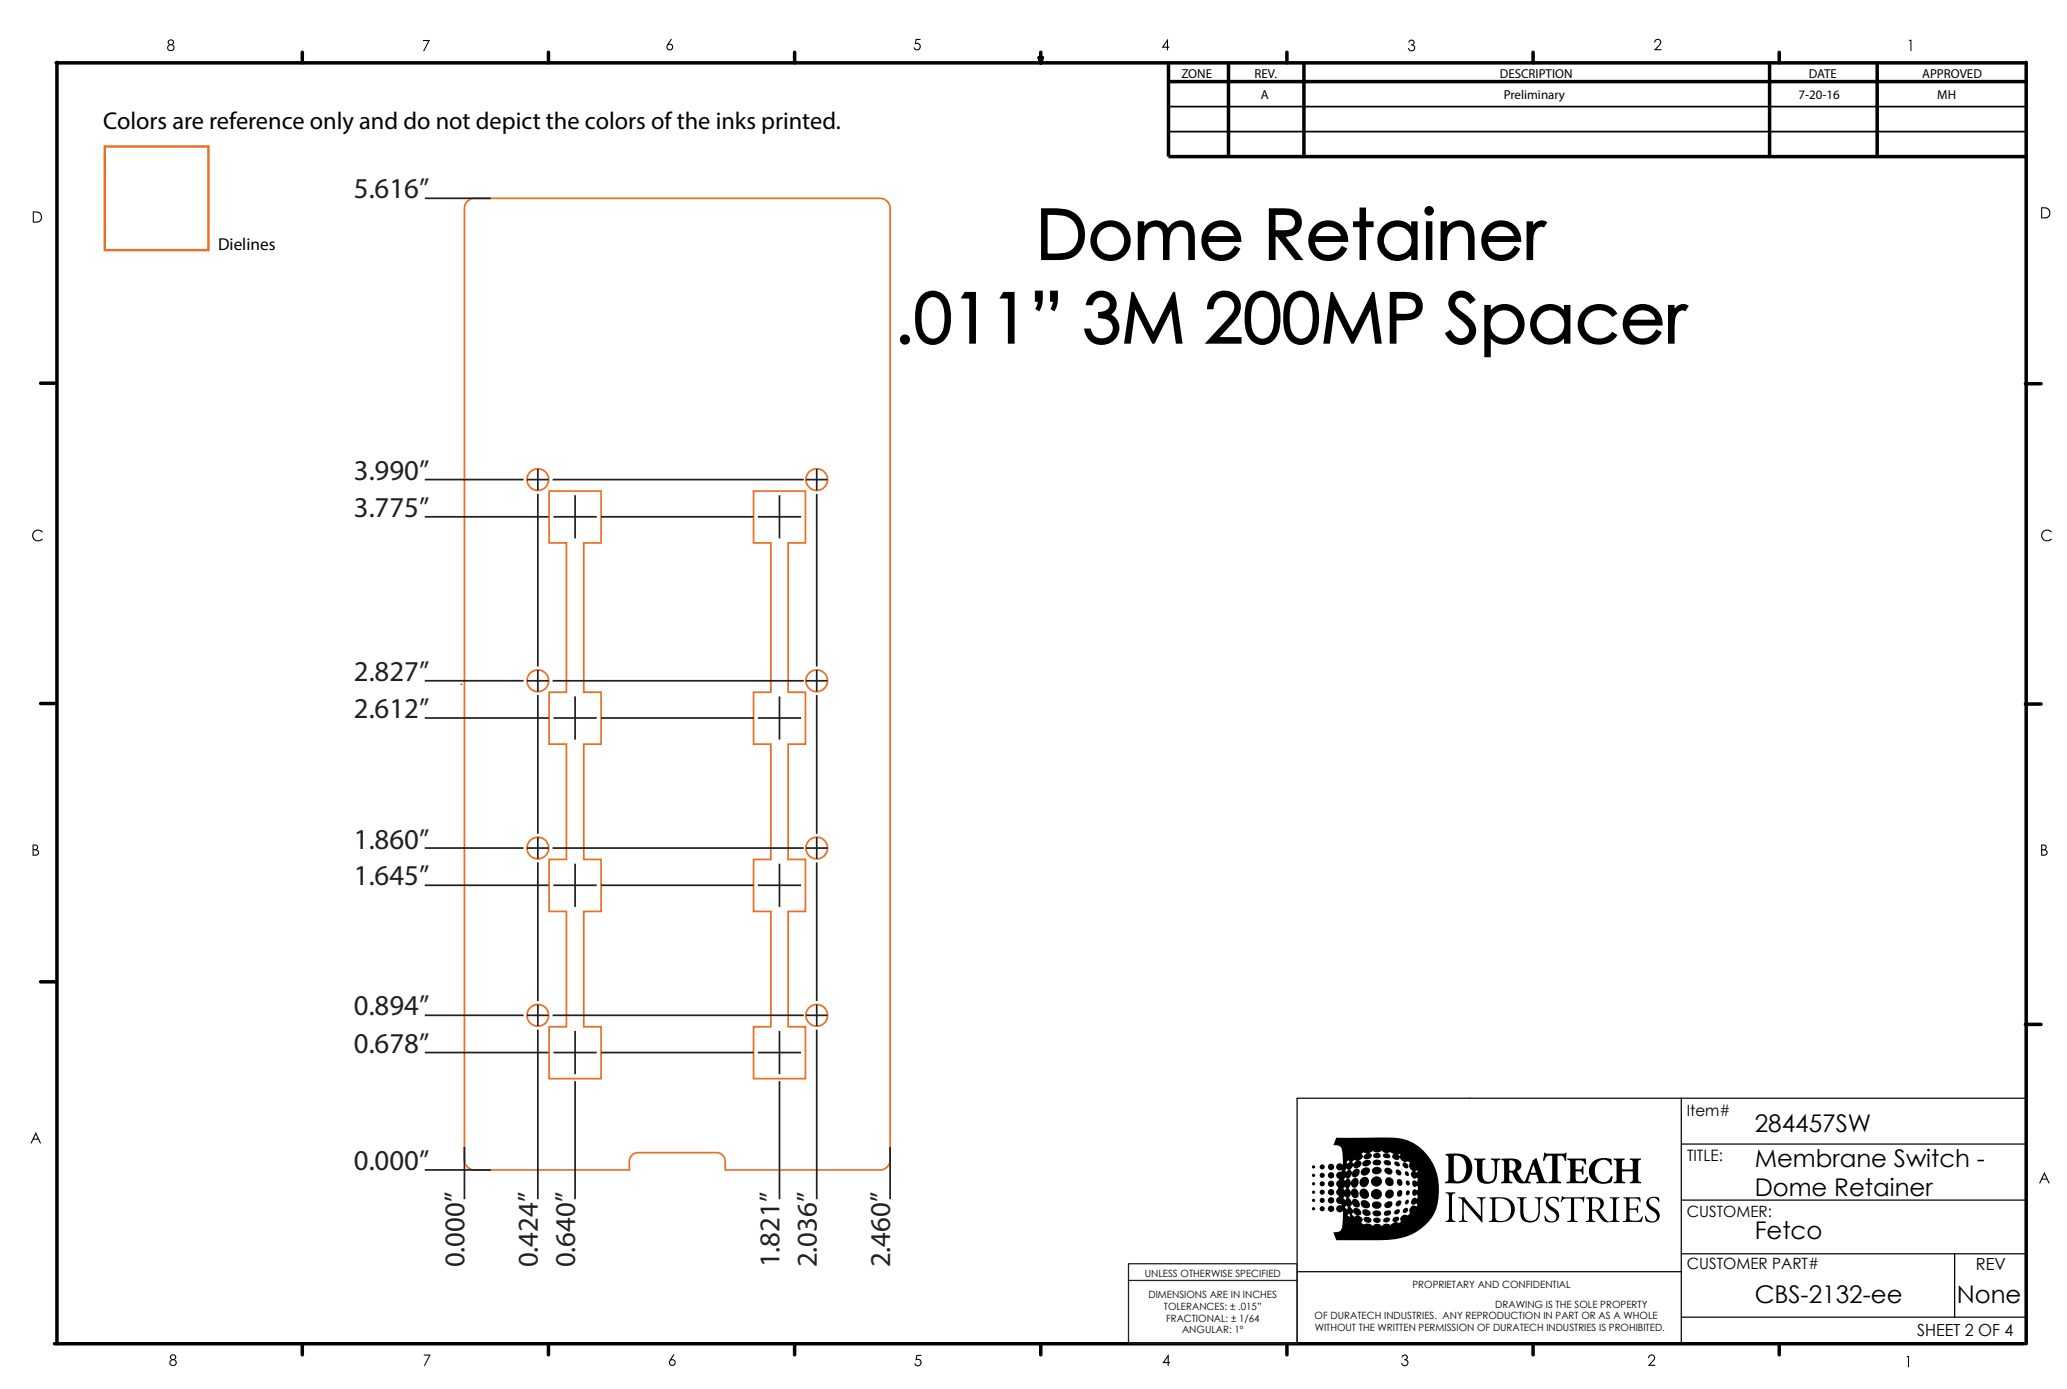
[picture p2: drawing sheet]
<svg xmlns="http://www.w3.org/2000/svg" width="303mm" height="204mm" viewBox="0 0 303 204" stroke-linecap="round" stroke-linejoin="round" font-family="sans-serif">
<!-- layer: Print -->
<path d="M15.4 21.5h15.2v15.2h-15.2z" fill="none" stroke="#ec6e23" stroke-width=".35"/>
<g fill="none" stroke="#000" stroke-width=".25">
<path d="M152.9 30.7h1.6a4.5 4.5 0 0 1 3.8 1.2 3.9 3.9 0 0 1-.9 5.7l-.7 .3a14 14 0 0 1-3.8 .1zM153.6 31.4a5.8 5.8 0 0 1 3.8 .7 2.97 2.97 0 0 1 .8 3.5 2.97 2.97 0 0 1-3.1 1.7l-1.5 .1zM167.1 32.6h.7v1a1.95 1.95 0 0 1 1.9-1.1 1.95 1.95 0 0 1 1.7 1.3 1.96 1.96 0 0 1 1.9-1.3 1.96 1.96 0 0 1 1.8 1.3l.1 .8 .1 3.4h-.8v-2.9a1.58 1.58 0 0 0-.7-1.9 1.7 1.7 0 0 0-2.2 1.7l-.1 3.1h-.7v-3.2a1.39 1.39 0 0 0-.8-1.6 1.39 1.39 0 0 0-1.7 .6l-.3 .4-.1 .7-.1 3.1h-.7zM177.4 33.1a2.8 2.8 0 0 1 3.1-.4 2.8 2.8 0 0 1 1.6 2.7h-4.9a2.15 2.15 0 0 0 1.7 2.1 2.15 2.15 0 0 0 2.4-1.3l.6 .4a2.88 2.88 0 0 1-4.4 1 2.88 2.88 0 0 1-.1-4.5zM177.9 33.7a2.09 2.09 0 0 1 3.4 1.1h-4l.2-.7zM186.4 30.7h2a2.12 2.12 0 0 1 2.5 1.6 1.94 1.94 0 0 1-2 2.3h-.5l2.7 3.4h-.9l-2.7-3.4h-.4v3.4h-.7zM187.1 31.4h1.3a1.47 1.47 0 0 1 1.8 1 1.29 1.29 0 0 1-1.5 1.5h-1.6zM193.1 33.1a2.8 2.8 0 0 1 3.1-.4 2.8 2.8 0 0 1 1.6 2.7h-4.9a2.15 2.15 0 0 0 1.7 2.1 2.15 2.15 0 0 0 2.4-1.3l.6 .4a2.88 2.88 0 0 1-4.4 1 2.88 2.88 0 0 1-.1-4.5zM193.6 33.7a2.09 2.09 0 0 1 3.4 1.1h-4.1l.3-.7zM199.7 30.6h.7v2h1.1v.6h-1.1v4.8h-.7v-4.8h-1v-.6h1zM203.1 33.3a2.68 2.68 0 0 1 4.2 .3v-1h.6v5.4h-.6v-.9a2.82 2.82 0 0 1-4.2 .3 2.82 2.82 0 0 1 0-4.1zM209.4 32.6h.7v5.4h-.7z"/>
<path d="M211.6 32.6h.7v1a2.14 2.14 0 0 1 2.4-1.1 2.14 2.14 0 0 1 1.6 2.2v3.3h-.7v-2.5a2.15 2.15 0 0 0-.8-2.3 1.99 1.99 0 0 0-2.5 2.4v2.4h-.7zM218.5 33.1a2.8 2.8 0 0 1 3.1-.4 2.8 2.8 0 0 1 1.6 2.7h-4.9a2.15 2.15 0 0 0 1.7 2.1 2.15 2.15 0 0 0 2.4-1.3l.6 .4a2.88 2.88 0 0 1-4.4 1 2.88 2.88 0 0 1-.1-4.5zM219 33.7a2.09 2.09 0 0 1 3.4 1.1h-4.1l.3-.7zM224.2 32.6h.7v.8a1.49 1.49 0 0 1 2-.7l-.3 .5a1.28 1.28 0 0 0-1.6 1.4l-.1 3.4h-.7zM135.4 43.4a2.31 2.31 0 0 1 3.8 1.4 6.6 6.6 0 0 1-.5 4.8 2.27 2.27 0 0 1-2.4 .8 2.27 2.27 0 0 1-1.7-1.8 7.6 7.6 0 0 1 .3-4.6zM135.8 44a1.57 1.57 0 0 1 1.6-.4 1.57 1.57 0 0 1 1.1 1.3 5.7 5.7 0 0 1-.5 4.4 1.62 1.62 0 0 1-1.7 .4 1.62 1.62 0 0 1-1-1.4 6.7 6.7 0 0 1 .3-4.1zM141.7 43h1.4v7.3h-.7v-6.6h-1.2zM147.3 43h1.5v7.3h-.7v-6.6h-1.2zM152 42.8h.9a4.5 4.5 0 0 1-.4 2.7l-.4-.2 .4-1.1h-.5zM154.2 42.8h1a4.5 4.5 0 0 1-.5 2.7l-.4-.2 .4-1.1h-.5zM160.3 43.3a2.08 2.08 0 0 1 2.3-.3 2.08 2.08 0 0 1 1.1 2.1 1.76 1.76 0 0 1-.9 1.1 2.27 2.27 0 0 1 1.3 2.6 2.27 2.27 0 0 1-2.4 1.7 2.34 2.34 0 0 1-2.4-2.1h.7a1.74 1.74 0 0 0 1.9 1.4 1.74 1.74 0 0 0 1.5-1.9 1.84 1.84 0 0 0-2.1-1.3v-.7a1.49 1.49 0 0 0 1.7-1.2 1.39 1.39 0 0 0-1.4-1.2 1.39 1.39 0 0 0-1.3 1.2h-.8a2.48 2.48 0 0 1 .8-1.4zM166.2 43h.1l3 6 3-6h.1l1 7.3h-.7l-.7-5.2-2.6 5.2h-.2l-2.6-5.3-.8 5.3h-.7z"/>
<path d="M178 43.5a2.31 2.31 0 0 1 3.3-.1 2.31 2.31 0 0 1 .1 3.3l-2.7 2.9h3.4v.7h-5l3.2-3.4a2.24 2.24 0 0 0 .9-2.5 1.68 1.68 0 0 0-2-.9 1.68 1.68 0 0 0-1.2 1.8h-.7a2.55 2.55 0 0 1 .7-1.8zM183.7 43.4a2.31 2.31 0 0 1 3.9 1.4 6.6 6.6 0 0 1-.5 4.8 2.27 2.27 0 0 1-2.4 .8 2.27 2.27 0 0 1-1.7-1.8 7.6 7.6 0 0 1 .3-4.6zM184.2 44a1.57 1.57 0 0 1 1.6-.4 1.57 1.57 0 0 1 1.1 1.3 5.7 5.7 0 0 1-.5 4.4 1.62 1.62 0 0 1-1.7 .4 1.62 1.62 0 0 1-1.1-1.4 6.7 6.7 0 0 1 .4-4.1zM189.4 43.4a2.31 2.31 0 0 1 3.9 1.4 6.6 6.6 0 0 1-.5 4.8 2.27 2.27 0 0 1-2.4 .8 2.27 2.27 0 0 1-1.7-1.8 7.6 7.6 0 0 1 .3-4.6zM189.8 44a1.57 1.57 0 0 1 1.7-.4 1.57 1.57 0 0 1 1.1 1.3 5.7 5.7 0 0 1-.5 4.4 1.62 1.62 0 0 1-1.8 .4 1.62 1.62 0 0 1-1-1.4 6.7 6.7 0 0 1 .4-4.1zM195.4 43h.1l3 6 3-6h.1l1.1 7.3h-.7l-.8-5.2-2.6 5.2h-.2l-2.6-5.3-.7 5.3h-.7zM204.1 43h2.1a2.1 2.1 0 0 1 2.5 1.6 2 2 0 0 1-2.4 2.3h-1.5v3.4h-.7zM204.8 43.7h1.3a1.46 1.46 0 0 1 1.8 1 1.28 1.28 0 0 1-1.5 1.5h-1.6zM213.1 43.4a2.05 2.05 0 0 1 3.3 .6l-.6 .5a1.33 1.33 0 0 0-2.2-.5 1.3 1.3 0 0 0 .6 1.7 5.6 5.6 0 0 1 2.3 2.3 2.12 2.12 0 0 1-1.4 2.4 2.12 2.12 0 0 1-2.6-1.1l-.3-.3 .7-.4a1.66 1.66 0 0 0 2 1.1 1.24 1.24 0 0 0 .4-2.1l-1.1-1a2.65 2.65 0 0 1-1.5-2.1l.1-.6zM218 44.9h.7v1a2.81 2.81 0 0 1 4.3-.2 2.81 2.81 0 0 1-.5 4.2 2.73 2.73 0 0 1-3.8-.5v2.9h-.7zM225.5 45.6a2.68 2.68 0 0 1 4.2 .3v-1h.7v5.4h-.7v-.9a2.82 2.82 0 0 1-4.1 .3 2.82 2.82 0 0 1-.1-4.1zM232.6 45.6a3.1 3.1 0 0 1 4.6 .4l-.5 .4a2.32 2.32 0 0 0-3-.8 2.32 2.32 0 0 0-1.1 2.9 2.39 2.39 0 0 0 4.1 .4l.5 .3a3.1 3.1 0 0 1-3.1 1.2 3.1 3.1 0 0 1-2.4-2.3l.1-1.2 .3-.7z"/>
<path d="M239.3 45.4a2.8 2.8 0 0 1 3-.4 2.8 2.8 0 0 1 1.6 2.7h-4.9a2.15 2.15 0 0 0 1.7 2.1 2.15 2.15 0 0 0 2.4-1.3l.6 .3a2.88 2.88 0 0 1-4.3 1.1 2.88 2.88 0 0 1-.1-4.5zM239.7 45.9a2.09 2.09 0 0 1 3.4 1.2h-4l.3-.7zM245 44.9h.7v.8a1.49 1.49 0 0 1 2-.8l-.4 .6a1.28 1.28 0 0 0-1.6 1.3v3.5h-.7z"/>
<circle cx="163" cy="35.4" r="2.85"/>
<circle cx="163" cy="35.4" r="2.15"/>
<circle cx="205.2" cy="35.4" r="2.18"/>
<circle cx="209.8" cy="31" r=".58"/>
<circle cx="132.8" cy="49.8" r=".62"/>
<circle cx="220.8" cy="47.6" r="2.18"/>
<circle cx="227.6" cy="47.6" r="2.18"/>
</g>
<path d="M246.8 176.2h50.6M246.8 167.9h50.6M246.8 161.2v36.1M297.4 161.2h-107v36M190.4 186.7h56.4M246.8 184.1h50.6M246.8 193.4h50.6M286.9 184.1v9.3" fill="none" stroke="#000" stroke-width=".18"/>
<g fill="#000">
<path d="M62.1 5.9h1l-.9 1.7-.1-.1 .8-1.5h-.8zM134.4 5.7h.7v.2h-.6v.4a.54 .54 0 0 1 .6 .4 .54 .54 0 0 1-.3 .7 .54 .54 0 0 1-.7-.4h.2a.41 .41 0 0 0 .5 .2 .41 .41 0 0 0 .2-.6 .41 .41 0 0 0-.6-.1h-.1zM206.9 5.9a.43 .43 0 0 1 .6 0 .43 .43 0 0 1-.1 .7 .53 .53 0 0 1 .1 .9 .53 .53 0 0 1-.9-.4h.2a.38 .38 0 0 0 .4 .3 .38 .38 0 0 0 .4-.4 .38 .38 0 0 0-.5-.3v-.2a.3 .3 0 0 0 .4-.2 .3 .3 0 0 0-.3-.4 .3 .3 0 0 0-.3 .3h-.2zM243 5.8a.55 .55 0 0 1 .8 .2 .55 .55 0 0 1-.3 .8l-.4 .4h.8v.2h-1.1l.6-.7a.42 .42 0 0 0 .3-.5 .42 .42 0 0 0-.5-.3l-.3 .3h-.1zM280.3 5.8h.3v1.7h-.2v-1.5h-.2zM5 78a.9 .9 0 0 1 1.3 .1l-.1 .1a.72 .72 0 0 0-1.1-.1 .72 .72 0 0 0 0 1 .72 .72 0 0 0 1.1-.1l.1 .1a.88 .88 0 0 1-1.3 .2 .88 .88 0 0 1 0-1.3zM299.8 78a.9 .9 0 0 1 1.4 .1l-.2 .1a.72 .72 0 0 0-1-.1 .72 .72 0 0 0 0 1 .72 .72 0 0 0 1-.1l.2 .1a.88 .88 0 0 1-1.3 .2 .88 .88 0 0 1-.1-1.3zM199.8 174.6a.79 .79 0 0 1 1 .3 .79 .79 0 0 1-.2 1.1 .81 .81 0 0 1-1-.4 .81 .81 0 0 1 .2-1zM199.9 176.3a.83 .83 0 0 1 1.1 .9 .74 .74 0 0 1-1 0 .74 .74 0 0 1-.1-.9zM200.2 178.7a.68 .68 0 0 1 1.1 .5 .65 .65 0 0 1-.7 .3 .65 .65 0 0 1-.5-.6zM199.7 173.1a.69 .69 0 0 1 1.1-.2 .69 .69 0 0 1-.1 1.1 .68 .68 0 0 1-1 .1 .68 .68 0 0 1 0-1zM200 177.7a.7 .7 0 0 1 .8-.1 .7 .7 0 0 1 .3 .7 .67 .67 0 0 1-.8 .1 .67 .67 0 0 1-.3-.7z"/>
<path d="M199.9 171.6a.63 .63 0 0 1 .7-.3 .63 .63 0 0 1 .5 .6 .76 .76 0 0 1-.6 .6 .76 .76 0 0 1-.8-.3v-.3zM200.2 170.4a.59 .59 0 0 1 1 .3 .81 .81 0 0 1-1.2 .3l-.1-.2zM201.5 176.6a.78 .78 0 0 1 1.3 .4 .72 .72 0 0 1-.8 .4 .72 .72 0 0 1-.6-.7zM201.7 170.3a.65 .65 0 0 1 1 .4 .72 .72 0 0 1-1.2 0zM201.6 171.5a.66 .66 0 0 1 .8-.2 .66 .66 0 0 1 .3 .8 .83 .83 0 0 1-1.3-.1v-.3zM201.7 178.9l.1-.1a.48 .48 0 0 1 .6 0 .48 .48 0 0 1 .1 .6 .56 .56 0 0 1-.6 .1 .56 .56 0 0 1-.3-.5zM201.7 169.4a.6 .6 0 0 1 1 .2 .58 .58 0 0 1-.6 .4 .58 .58 0 0 1-.6-.4zM201.4 173a.79 .79 0 0 1 1.1-.2 .79 .79 0 0 1 .2 1.1 .79 .79 0 0 1-1.2 .1 .69 .69 0 0 1-.1-1zM201.7 177.8a.69 .69 0 0 1 1 .4 .73 .73 0 0 1-1.2 0v-.3zM203.2 170.4a.6 .6 0 0 1 .7-.1 .6 .6 0 0 1 .3 .6 .66 .66 0 0 1-1.1-.4zM203.3 171.6a.63 .63 0 0 1 .8-.1 .63 .63 0 0 1 .1 .8 .66 .66 0 0 1-.7 0 .66 .66 0 0 1-.2-.7zM203.5 173a.68 .68 0 0 1 .9 .1 .68 .68 0 0 1-.2 1 .7 .7 0 0 1-.8-.3 .7 .7 0 0 1 .1-.8z"/>
<path d="M203.1 179a.5 .5 0 0 1 .5-.3 .5 .5 0 0 1 .4 .4 .57 .57 0 0 1-1 .1zM203 169.5a.56 .56 0 0 1 .7-.2 .56 .56 0 0 1 .3 .6 .58 .58 0 0 1-.6 .1 .58 .58 0 0 1-.4-.5zM203.2 177.9a.76 .76 0 0 1 .9-.1 .55 .55 0 0 1-.3 .7 .55 .55 0 0 1-.7-.3zM203.4 176.6a.55 .55 0 0 1 .5-.3 .55 .55 0 0 1 .5 .4 .64 .64 0 0 1-.5 .6 .64 .64 0 0 1-.7-.3zM203.5 174.9a.66 .66 0 0 1 1.1 .1 .66 .66 0 0 1-.7 .9 .61 .61 0 0 1-.6-.3 .61 .61 0 0 1 .2-.7zM205 171.7a.53 .53 0 0 1 .6 .2 .53 .53 0 0 1-.1 .6 .53 .53 0 0 1-.5-.2 .53 .53 0 0 1 0-.6zM204.8 170.5a.48 .48 0 0 1 .5 .1 .48 .48 0 0 1 .1 .6 .47 .47 0 0 1-.6-.1 .47 .47 0 0 1 0-.6zM205 176.4l.3-.2 .3 .1a.53 .53 0 0 1-.1 .6 .53 .53 0 0 1-.6 .1v-.4zM204.7 177.7a.46 .46 0 0 1 .8-.1 .49 .49 0 0 1-.3 .6 .49 .49 0 0 1-.6-.1zM205.3 174.8l.2-.1a.48 .48 0 0 1 .3 .7 .48 .48 0 0 1-.7 .1l-.1-.3zM205.1 173.2a.48 .48 0 0 1 .7 .2 .48 .48 0 0 1-.4 .7 .63 .63 0 0 1-.3-.9zM206.3 172l.2-.1a.5 .5 0 0 1 .3 .7l-.2 .1-.3-.2-.1-.2z"/>
<path d="M206.5 173.3h.2l.2 .4v.2l-.3 .1a.44 .44 0 0 1-.1-.7zM205.9 170.7a.52 .52 0 0 1 .7 .1 .52 .52 0 0 1 0 .7 .55 .55 0 0 1-.6-.2 .55 .55 0 0 1-.1-.6zM206.1 177.5l.2-.2a.37 .37 0 0 1 .4 .4 .37 .37 0 0 1-.4 .4l-.3-.1-.1-.1zM206.4 174.9l.2-.2a.35 .35 0 0 1 .3 .5 .35 .35 0 0 1-.5 .2zM206.4 176.2l.3-.1a.37 .37 0 0 1 0 .5 .37 .37 0 0 1-.5 .1zM212.2 175h1.4v.1l-.4 .3-.1 .6v2.8l.1 .2 .4 .2v.2l-1.4-.1 .4-.3 .1-.6v-2.8l-.1-.2-.1-.2h-.3zM216.4 170.1h1.6v.2h-.3l-.1 .6a4 4 0 0 0 .2 2.3 .9 .9 0 0 0 1 .2 .9 .9 0 0 0 .6-.9v-1.7a.47 .47 0 0 0-.5-.5v-.2h1.3v.2a.46 .46 0 0 0-.5 .5v1.3a1.51 1.51 0 0 1-1 1.6 1.51 1.51 0 0 1-1.8-.7l-.1-2.5-.1-.2h-.3zM214.1 175.7h.9l2.3 2.8 .1-1.6a1.07 1.07 0 0 0-.3-1l-.3-.1h1.3l-.4 .2-.1 .2v3.2l-.1 .1-2.6-3v2.4a.38 .38 0 0 0 .5 .4v.1l-1.3-.1 .5-.2v-.2v-2.5a.67 .67 0 0 0-.6-.6zM222.7 175.7h1.3v.2l-.3 .1-.1 .6a3.1 3.1 0 0 0 .3 2.4 1.15 1.15 0 0 0 1.4 .1 1.15 1.15 0 0 0 .5-1.3l-.1-1.6a.48 .48 0 0 0-.4-.4h1.2l-.4 .2-.1 1.8a1.48 1.48 0 0 1-1 1.6 1.48 1.48 0 0 1-1.8-.7l-.1-2.5-.1-.2-.3-.1zM227.1 176.1a1.7 1.7 0 0 1 1.6-.3v.7a.78 .78 0 0 0-.6-.6 .78 .78 0 0 0-.8 .4 .77 .77 0 0 0 .4 .8 1.43 1.43 0 0 1 1.1 1.7 1.36 1.36 0 0 1-2 .5v-.8a.92 .92 0 0 0 .6 .7 .92 .92 0 0 0 1-.3 .83 .83 0 0 0-.4-1 1.73 1.73 0 0 1-1.1-1.3zM226.7 169.2l.3 .1 2.3 .1 .6-.2v1.2h-.2a.71 .71 0 0 0-1.1-.7v3.5l.1 .2 .4 .1v.2h-1.8v-.2l.4-.1 .1-.2v-3.5a.79 .79 0 0 0-1.1 .7l-.2-.1zM229.3 175.6l.5 .2h2.5l.2-.2v.9h-.1l-.1-.2a.52 .52 0 0 0-.7-.4l-.5 .1-.1 .1 .1 2.9v.2l.5 .1-1.5 .1v-.1l.4-.1 .1-.2v-2.9v-.1l-.2-.1a1.05 1.05 0 0 0-1.3 .6z"/>
<path d="M230.1 170.1h2.7v.8l-.1 .1-.4-.6h-1v1.2l.5 .1a.37 .37 0 0 0 .4-.5h.2v1.2h-.2a.37 .37 0 0 0-.4-.4h-.5v1a.36 .36 0 0 0 .3 .4 1.02 1.02 0 0 0 1.3-.6h.2l-.2 .9h-3v-.2l.5-.1 .1-.5v-2.4l-.1-.2h-.3zM233.9 170.5a3.2 3.2 0 0 1 2.6-.4l.1 .9h-.2a1.14 1.14 0 0 0-1.2-.7 1.14 1.14 0 0 0-1 1 1.62 1.62 0 0 0 1.2 2.2 1.18 1.18 0 0 0 1.1-.8h.2a.79 .79 0 0 1-.7 1 2.04 2.04 0 0 1-2.7-2.2l.1-.4zM236.3 175.7l1.4 .1-.4 .2-.1 .6v2.4l.1 .2 .4 .1v.1l-1.4-.1 .4-.1 .1-.7-.1-2.3v-.2l-.4-.1zM236.9 170.1h1.5v.2h-.2l-.1 .2v1v.1l.2 .1 1.3-.1v-1.1v-.2h-.4v-.2h1.6v.2h-.3v.2l-.1 2.4 .1 .5 .4 .1v.2h-1.6v-.2l.3-.1v-.1l.1-1.2-.1-.1h-.2h-1.3v1.3l.1 .1 .3 .1v.2h-1.6v-.2l.3-.1 .1-.5v-2.4l-.1-.2h-.3zM238.3 175.7h2.4l.1 .8h-.1a.74 .74 0 0 0-1-.6l-.5 .1v1.2v.2h.2h.7l.2-.4h.2v1h-.2l-.1-.3-.3-.1a.6 .6 0 0 0-.7 .1v1.1a.36 .36 0 0 0 .4 .4h.7a.98 .98 0 0 0 .8-.6l-.2 .8h-2.7v-.1l.4-.1 .1-.6v-2.4l-.1-.2-.3-.1zM241.8 176.1a1.7 1.7 0 0 1 1.7-.3v.7a.78 .78 0 0 0-.7-.6 .78 .78 0 0 0-.8 .4 .77 .77 0 0 0 .5 .8 1.43 1.43 0 0 1 1.1 1.7 1.36 1.36 0 0 1-2 .5l-.1-.8a.92 .92 0 0 0 .7 .7 .92 .92 0 0 0 1-.3 .83 .83 0 0 0-.4-1 1.72 1.72 0 0 1-1.2-1.3zM62.2 198.8h1l-.8 1.7h-.2l.8-1.5h-.8zM134.5 198.9h.7v.2h-.6v.4a.54 .54 0 0 1 .7 .4 .54 .54 0 0 1-.4 .6 .54 .54 0 0 1-.7-.4h.2a.41 .41 0 0 0 .5 .3 .41 .41 0 0 0 .2-.6 .41 .41 0 0 0-.5-.2l-.2 .1zM205.9 198.9a.43 .43 0 0 1 .6 .1 .43 .43 0 0 1-.1 .6 .53 .53 0 0 1 .1 .9 .53 .53 0 0 1-.8-.4h.1a.38 .38 0 0 0 .4 .3 .38 .38 0 0 0 .4-.4 .38 .38 0 0 0-.5-.3v-.2a.3 .3 0 0 0 .4-.2 .3 .3 0 0 0-.3-.4 .3 .3 0 0 0-.3 .4h-.2zM242.1 199a.55 .55 0 0 1 .8 .1 .55 .55 0 0 1-.3 .8l-.4 .4h.8v.2h-1.1l.6-.7a.42 .42 0 0 0 .3-.5 .42 .42 0 0 0-.5-.3l-.3 .4h-.1zM279.9 199.1h.3v1.6h-.1v-1.5h-.3z"/>
<path d="M24.8 6.2a.3 .3 0 0 0 .6 0 .3 .3 0 0 0-.6 0zM24.7 7a.37 .37 0 0 0 .7 0 .37 .37 0 0 0-.7 0zM24.7 5.9a.44 .44 0 0 1 .7 0 .44 .44 0 0 1-.1 .7 .5 .5 0 0 1 .2 .7 .5 .5 0 0 1-.8 0 .5 .5 0 0 1 .1-.7l-.2-.3z"/>
<path d="M98 6.9a.35 .35 0 0 0 .7 0 .35 .35 0 0 0-.7 0zM98.5 5.7l.1 .1-.4 .6a.5 .5 0 0 1 .5 .6 .5 .5 0 0 1-.7 .4 .5 .5 0 0 1-.1-.8z"/>
<path d="M171.3 6.2l-.5 .6h.5zM171.4 5.7v1.1h.2v.2h-.2v.4h-.1v-.4h-.8z"/>
<path d="M5 31.2v1.3a.72 .72 0 0 0 .9-.2 .72 .72 0 0 0-.1-1zM4.8 31a1.02 1.02 0 0 1 1.4 .7 .78 .78 0 0 1-.9 1h-.5z"/>
<path d="M299.7 30.6v1.3a.72 .72 0 0 0 1-.2 .72 .72 0 0 0-.2-1zM299.6 30.4a1.02 1.02 0 0 1 1.3 .7 .78 .78 0 0 1-.8 1h-.5z"/>
<path d="M4.9 124.8v.7a.39 .39 0 0 0 .5-.1 .39 .39 0 0 0 .1-.4zM4.9 124.1v.6a.3 .3 0 0 0 .5-.1 .3 .3 0 0 0-.1-.4zM4.8 124h.3a.41 .41 0 0 1 .5 .2 .41 .41 0 0 1-.2 .5 .46 .46 0 0 1 .3 .6 .46 .46 0 0 1-.5 .3h-.4z"/>
<path d="M299.7 124.8v.7a.39 .39 0 0 0 .5-.1 .39 .39 0 0 0 .1-.4zM299.7 124.1v.6a.3 .3 0 0 0 .5-.1 .3 .3 0 0 0-.1-.4zM299.6 124h.3a.41 .41 0 0 1 .5 .2 .41 .41 0 0 1-.2 .5 .46 .46 0 0 1 .3 .6 .46 .46 0 0 1-.5 .3h-.4z"/>
<path d="M5.3 166.6l-.3 .5h.5zM5.2 166.2l.8 1.6h-.1l-.3-.5h-.7l-.3 .5h-.1z"/>
<path d="M207.7 172a.28 .28 0 0 1 .5-.1l-.3 .2zM199.8 169.4l.4-.3 .5 .2a.51 .51 0 0 0-.5 .8 .71 .71 0 0 0 1.1-.6l-.4-.2 .6-.4a.89 .89 0 0 0 1.3 0 .92 .92 0 0 0 1.3 .2l.5 .3a.41 .41 0 0 0-.2 .6 .64 .64 0 0 0 1 .1v-.2a.86 .86 0 0 0 1.3 .6l.2 .1v.2a.83 .83 0 0 0 .5 1.1 .57 .57 0 0 0-.2 .8 .57 .57 0 0 0 .7 .2l.2 .1-.2 .5-.4-.2a.53 .53 0 0 0-.2 .5 .53 .53 0 0 0 .4 .5l.2-.2a.4 .4 0 0 1 .1 .7l-.1-.1a.44 .44 0 0 0-.6 .3 .44 .44 0 0 0 .5 .5l.1-.2a.48 .48 0 0 1 0 .7l-.1-.1a.58 .58 0 0 0-.6 .3 .58 .58 0 0 0 .1 .6l.2 .1 .4-.3 .1 .4-.1 .1a.74 .74 0 0 0-.9 .1 .74 .74 0 0 0-.1 .9l-.3 .4a.65 .65 0 0 0-.8 0 .65 .65 0 0 0-.2 .8l-.3 .3-.1-.1-.4-.1 .2-.1a.4 .4 0 0 0 .3-.3 .4 .4 0 0 0-.1-.4 .58 .58 0 0 0-.8 .6l.4 .2-.8 .4a.78 .78 0 0 0-1.2 .3 .77 .77 0 0 0-1.3-.1 1.21 1.21 0 0 0-1.4-.3l-.3-.3 .2-.2a.63 .63 0 0 0-.7-.7l.4-.2a.67 .67 0 0 0-.2-.8 .67 .67 0 0 0-.9 .1v.1l-.5-.6 .3-.2v-.3a.67 .67 0 0 0 .5 .6 .67 .67 0 0 0 .7-.2 .77 .77 0 0 0-.3-.8 .77 .77 0 0 0-.8-.1l-.1 .3-.3-.4-.2-.2 .2-.1 .2-.5a.61 .61 0 0 0 .8 .7 .61 .61 0 0 0 .2-1 .54 .54 0 0 0-.5-.4 .54 .54 0 0 0-.5 .5l-.4-.6 .4-.6a.57 .57 0 0 0 .6 .6 .78 .78 0 0 0 .5-.7 .78 .78 0 0 0-.4-.8 .76 .76 0 0 0-.7 .7l-.2-.5-.2-.1 .3-.3 .2-.4a.41 .41 0 0 0 .6 .5 .82 .82 0 0 0 .4-1.2 .74 .74 0 0 0-.9 .6l-.4-.5 .5-.5 .1 .2a.71 .71 0 0 0 .8-.1 .71 .71 0 0 0 .2-.8l-.3-.1a.68 .68 0 0 0 .6-.9zM197.4 174.2l.3 .2-.3 .4-.3-.3zM197.6 176.9l.3 .3-.1 .4-.4-.3zM197.9 178.1l.3 .2v.4l-.4-.2zM197.4 175.5l.3 .3-.2 .5-.4-.4zM198.6 178l.3 .3 .4 .1-.5 .3-.4-.4zM197.5 172.8l.3 .2-.4 .4-.2-.3zM197.7 171.5l.3 .2-.4 .4-.2-.3zM197.9 170.3l.3 .3-.4 .3-.2-.3zM198.8 170.2l.4 .2-.2 .1-.4 .4-.1-.3zM205.2 169.5l.3-.1v.1l-.1 .3zM196.1 167l-.4 1.1a.98 .98 0 0 1 1.3 1l.1 1.9a.53 .53 0 0 0-.8-.1 .53 .53 0 0 0-.1 .8 .53 .53 0 0 0 .8 0l-.1 .4a.54 .54 0 0 0-.8 .3 .54 .54 0 0 0 .4 .7v.2a.53 .53 0 0 0-.4 .4 .53 .53 0 0 0 .3 .5v.3a.65 .65 0 0 0 .1 1.1v.1a.53 .53 0 0 0-.4 .7 .53 .53 0 0 0 .7 .3l.2 .3a.53 .53 0 0 0-.8 .2 .53 .53 0 0 0 .2 .7 .53 .53 0 0 0 .7-.2l-.1 2a1.05 1.05 0 0 1-1.3 1.2l.4 1.2h6.2a9.2 9.2 0 0 0 7.1-2.5 6.3 6.3 0 0 0 1.8-5.1 7.3 7.3 0 0 0-6-7.4z"/>
<path d="M213.4 169.7v2.8a.75 .75 0 0 0 .4 .9 1.31 1.31 0 0 0 1.4-1.4 1.88 1.88 0 0 0-1-2.3l-.5-.1zM212.2 169.4a6.6 6.6 0 0 1 2.8 .2 2.27 2.27 0 0 1 1 2.8 2.27 2.27 0 0 1-2.8 1.3h-1.1v-.1v-.1l.4-.1 .1-.7v-2.7l-.1-.3-.3-.1z"/>
<path d="M219.5 176v2.4a.65 .65 0 0 0 .8 .9 1.67 1.67 0 0 0 1.4-1 1.67 1.67 0 0 0-.2-1.8 1.97 1.97 0 0 0-2-.5zM218.7 175.8h.3a4.7 4.7 0 0 1 2.6 .3 1.87 1.87 0 0 1 .6 2.2 1.87 1.87 0 0 1-2 1.1l-1.6-.1 .3-.1 .1-.6v-2.4l-.1-.2-.3-.1z"/>
<path d="M221.6 170.3a.77 .77 0 0 1 .9 .8 .77 .77 0 0 1-.9 .8l-.1-.2zM220.4 170.1v.2l.3 .1 .1 .2v2.3l-.1 .5-.4 .1v.2h1.6v-.2l-.3-.1-.1-.1v-1.1l.2-.1a.9 .9 0 0 1 .6 .8 1.4 1.4 0 0 0 1.7 .8h.7v-.2l-.4-.1 .2-.8 .2-.1h.8l.1 .1 .3 .8-.4 .1v.2h1.6v-.2a.52 .52 0 0 1-.5-.5l-1-2.9-.2-.1-.4 .3-1 2.7-.3 .5a2.87 2.87 0 0 1-1-1.6 .92 .92 0 0 0 .6-1 .92 .92 0 0 0-.9-.8zM225.1 171l.3 1.1h-.7z"/>
<path d="M233.7 176v1.5a.87 .87 0 0 0 1.3-.7 .87 .87 0 0 0-1.3-.8zM232.8 175.8l1.2-.1a1.05 1.05 0 0 1 1.3 1.3l-.1 .3-.5 .3a3.7 3.7 0 0 0 1.5 1.8h-.1a1.37 1.37 0 0 1-1.4-.9l-.5-.7h-.5v1.2l.1 .2 .3 .1v.1h-1.3v-.1l.3-.1 .1-.6v-2.4v-.2l-.4-.1z"/>
<path d="M300.1 172.4l-.3 .6h.6zM300.1 172.1l.8 1.6h-.2l-.3-.5h-.7l-.2 .5h-.2z"/>
<path d="M25.1 199.3a.3 .3 0 0 0 .6 0 .3 .3 0 0 0-.6 0zM25 200a.4 .4 0 0 0 .8 0 .4 .4 0 0 0-.8 0zM25.1 198.9a.44 .44 0 0 1 .6 0 .44 .44 0 0 1-.1 .7 .5 .5 0 0 1 .2 .8 .5 .5 0 0 1-.8 0 .5 .5 0 0 1 .2-.8l-.3-.3z"/>
<path d="M98.3 200a.35 .35 0 0 0 .7 0 .35 .35 0 0 0-.7 0zM98.9 198.8l.1 .1-.4 .7a.5 .5 0 0 1 .5 .6 .5 .5 0 0 1-.7 .3 .5 .5 0 0 1-.1-.8z"/>
<path d="M171.4 199.3l-.5 .6h.5zM171.5 198.8v1.1h.2v.2h-.2v.4h-.1v-.4h-.8z"/>
<circle cx="192.8" cy="176.2" r=".24"/>
<circle cx="192.8" cy="173.8" r=".24"/>
<circle cx="192.8" cy="177.4" r=".24"/>
<circle cx="192.8" cy="172.5" r=".24"/>
<circle cx="192.8" cy="175" r=".24"/>
<circle cx="192.8" cy="171.3" r=".24"/>
<circle cx="194.1" cy="175" r=".38"/>
<circle cx="194.1" cy="173.8" r=".38"/>
<circle cx="194.1" cy="171.3" r=".38"/>
<circle cx="194.1" cy="176.2" r=".38"/>
<circle cx="194.1" cy="172.5" r=".38"/>
<circle cx="194.1" cy="177.4" r=".38"/>
<circle cx="195.4" cy="171.3" r=".47"/>
<circle cx="195.4" cy="173.8" r=".47"/>
<circle cx="195.4" cy="176.2" r=".47"/>
<circle cx="195.4" cy="172.5" r=".47"/>
<circle cx="195.4" cy="177.4" r=".47"/>
<circle cx="195.4" cy="175" r=".47"/>
<circle cx="202" cy="175.3" r=".79"/>
</g>
<g fill="none" stroke="#000" stroke-width=".51">
<path d="M8.2 9.2h289.1M8.4 9.2v188.1M44.4 7.7v1.5M80.5 7.7v1.5M116.6 7.7v1.5M152.5 8.5h.5l-.2 .7zM152.6 8.5l.2 .7M152.8 7.7v1.5M152.9 8.5l-.1 .7M171.5 12h125.9M171.5 9.2v13.8h125.9M180.3 9.2v13.8"/>
<path d="M188.9 7.7v1.5M191.4 9.2v13.8M225 7.7v1.5M259.7 9.2v13.8M261.2 7.7v1.5M275.5 9.2v13.8M297.4 9.2v188.1M6 56.3h2.2M297.3 56.3h2.3M6 103.3h2.2M297.3 103.4h2.3M6 144.1h2.2"/>
<path d="M297.3 150.4h2.3M8 197.3h289M44.4 197.3v1.6M80.5 197.3v1.6M116.6 197.3v1.6M152.8 197.3v1.6M188.9 197.3v1.6M225 197.3v1.6M261.2 197.3v1.6"/>
</g>
<path d="M171.5 15.6h125.9M171.5 19.3h125.9" fill="none" stroke="#000" stroke-width=".26"/>
<path d="M165.6 188h24.8M165.7 185.5h24.7v11.6h-24.7z" fill="none" stroke="#231f20" stroke-width=".19"/>
<g fill="none" stroke="#ec6e23" stroke-width=".25">
<path d="M68.5 29.7l.7-.5 .5-.1h59.5a1.49 1.49 0 0 1 1.5 1.5v139.7a1.49 1.49 0 0 1-1.5 1.5h-22.7v-1.3a1.27 1.27 0 0 0-1.3-1.3h-11.6a1.27 1.27 0 0 0-1.2 1.3v1.3h-22.7a1.49 1.49 0 0 1-1.5-1.5v-139.7v-.5zM80.6 72.1h7.6v7.6h-2.5v21.9h2.5v7.6h-2.5v17h2.5v7.6h-2.5v16.9h2.5v7.7h-7.6v-7.7h2.5v-16.9h-2.5v-7.6h2.5v-17h-2.5v-7.6h2.5v-21.9h-2.5zM110.6 72.1h7.6v7.6h-2.5v21.9h2.5v7.6h-2.5v17h2.5v7.6h-2.5v16.9h2.5v7.7h-7.6v-7.7h2.5v-16.9h-2.5v-7.6h2.5v-17h-2.5v-7.6h2.5v-21.9h-2.5z"/>
<circle cx="78.9" cy="70.4" r="1.59"/>
<circle cx="119.9" cy="70.4" r="1.59"/>
<circle cx="78.9" cy="99.9" r="1.59"/>
<circle cx="119.9" cy="99.9" r="1.59"/>
<circle cx="78.9" cy="124.5" r="1.59"/>
<circle cx="119.9" cy="124.5" r="1.59"/>
<circle cx="78.9" cy="149.1" r="1.59"/>
<circle cx="119.9" cy="149.1" r="1.59"/>
</g>
<g fill="none" stroke="#231f20" stroke-width=".25">
<path d="M62.3 29.1h9.7M62.3 70.4h14.5M62.3 75.9h18.2M77.4 70.4h3.1M78.9 68.8v3.2M78.9 72.5v25.3M81.1 70.4h36.9M81.2 75.9h6.4M84.4 72.7v6.3M88.2 75.9h22.4M111.2 75.9h6.4M114.4 72.7v6.3"/>
<path d="M118.3 70.4h3.2M119.9 68.8v3.2M119.9 72.5v25.3M62.3 99.9h14.5M77.4 99.9h3.1M78.9 98.4v3.1M81.1 99.9h36.9M118.3 99.9h3.2M119.9 98.4v3.1M62.3 105.4h18.2M78.9 102v20.4M81.2 105.4h6.4"/>
<path d="M84.4 102.2v6.4M88.2 105.4h22.4M111.2 105.4h6.4M114.4 102.2v6.4M119.9 102v20.4M62.3 124.5h14.5M62.3 130h18.2M77.4 124.5h3.1M78.9 122.9v3.2M78.9 126.6v20.4M81.1 124.5h36.9M81.2 130h6.4"/>
<path d="M84.4 126.8v6.3M88.2 130h22.4M111.2 130h6.4M114.4 126.8v6.3M118.3 124.5h3.2M119.9 122.9v3.2M119.9 126.6v20.4M62.3 149h14.5M62.3 154.5h18.2M77.4 149.1h3.1M78.9 147.5v3.1M78.9 151.1v24.9"/>
<path d="M81.1 149h36.9M81.2 154.5h6.4M84.4 151.3v6.4M84.4 158.7v17.3M88.2 154.5h22.4M111.2 154.5h6.4M114.4 151.3v6.4M114.4 158.7v17.3M118.3 149.1h3.2M119.9 147.5v3.1M119.9 151.1v24.9M62.3 171.7h9.7"/>
<path d="M68.2 168.4v7.6M130.7 168.4v7.6"/>
</g>
<path d="M67.7 100.4h.1" fill="none" stroke="#000" stroke-width=".15"/>
<g font-size="10.2">
<text x="152" y="38">Dome Retainer</text>
<text x="131.3" y="50.3">.011” 3M 200MP Spacer</text>
</g>
<g font-size="4.2" fill="#231f20">
<text x="51.9" y="29.1">5.616”</text>
<text x="51.9" y="70.4">3.990”</text>
<text x="51.9" y="75.9">3.775”</text>
<text x="51.9" y="99.9">2.827”</text>
<text x="51.9" y="105.4">2.612”</text>
<text x="51.9" y="124.6">1.860”</text>
<text x="51.9" y="130">1.645”</text>
<text x="51.9" y="149.1">0.894”</text>
<text x="51.9" y="154.5">0.678”</text>
<text x="51.9" y="171.7">0.000”</text>
<text x="68.2" y="186.1" transform="rotate(-90 68.2 186.1)">0.000”</text>
<text x="78.9" y="186.1" transform="rotate(-90 78.9 186.1)">0.424”</text>
<text x="84.4" y="186.1" transform="rotate(-90 84.4 186.1)">0.640”</text>
<text x="114.4" y="186.1" transform="rotate(-90 114.4 186.1)">1.821”</text>
<text x="119.9" y="186.1" transform="rotate(-90 119.9 186.1)">2.036”</text>
<text x="130.6" y="186.1" transform="rotate(-90 130.6 186.1)">2.460”</text>
</g>
<g font-size="3.6">
<text x="15.1" y="19">Colors are reference only and do not depict the colors of the inks printed.</text>
<text x="257.5" y="166.2">284457SW</text>
<text x="257.5" y="171.3">Membrane Switch -</text>
<text x="257.5" y="175.6">Dome Retainer</text>
<text x="257.5" y="181.8">Fetco</text>
<text x="257.5" y="191.3">CBS-2132-ee</text>
<text x="287.2" y="191.3">None</text>
</g>
<text font-size="2.5" x="32" y="36.7">Dielines</text>
<g font-size="2.4">
<text x="290" y="186.4">REV</text>
<text x="281.4" y="196.1">SHEET 2 OF 4</text>
</g>
<g font-size="2.3">
<text x="247.6" y="163.9">Item#</text>
<text x="247.6" y="170.4">TITLE:</text>
<text x="247.6" y="178.6">CUSTOMER:</text>
<text x="247.6" y="186.3">CUSTOMER PART#</text>
</g>
<g font-size="1.9">
<text x="173.4" y="11.4">ZONE</text>
<text x="184.1" y="11.4">REV.</text>
<text x="220.1" y="11.4">DESCRIPTION</text>
<text x="265.5" y="11.4">DATE</text>
<text x="282.1" y="11.4">APPROVED</text>
<text x="185.1" y="14.6">A</text>
<text x="220.7" y="14.6">Preliminary</text>
<text x="264" y="14.6">7-20-16</text>
<text x="284.3" y="14.6">MH</text>
</g>
<g font-size="1.5">
<text x="168" y="187.4">UNLESS OTHERWISE SPECIFIED</text>
<text x="168.6" y="190.6">DIMENSIONS ARE IN INCHES</text>
<text x="207.3" y="189.1">PROPRIETARY AND CONFIDENTIAL</text>
<text x="219.5" y="192">DRAWING IS THE SOLE PROPERTY</text>
<text x="170.8" y="192.3">TOLERANCES: ± .015”</text>
<text x="171.1" y="194">FRACTIONAL: ± 1/64</text>
<text x="173.5" y="195.7">ANGULAR: 1º</text>
<text x="193" y="193.7">OF DURATECH INDUSTRIES. ANY REPRODUCTION IN PART OR AS A WHOLE</text>
<text x="193" y="195.4">WITHOUT THE WRITTEN PERMISSION OF DURATECH INDUSTRIES IS PROHIBITED.</text>
</g>
</svg>
